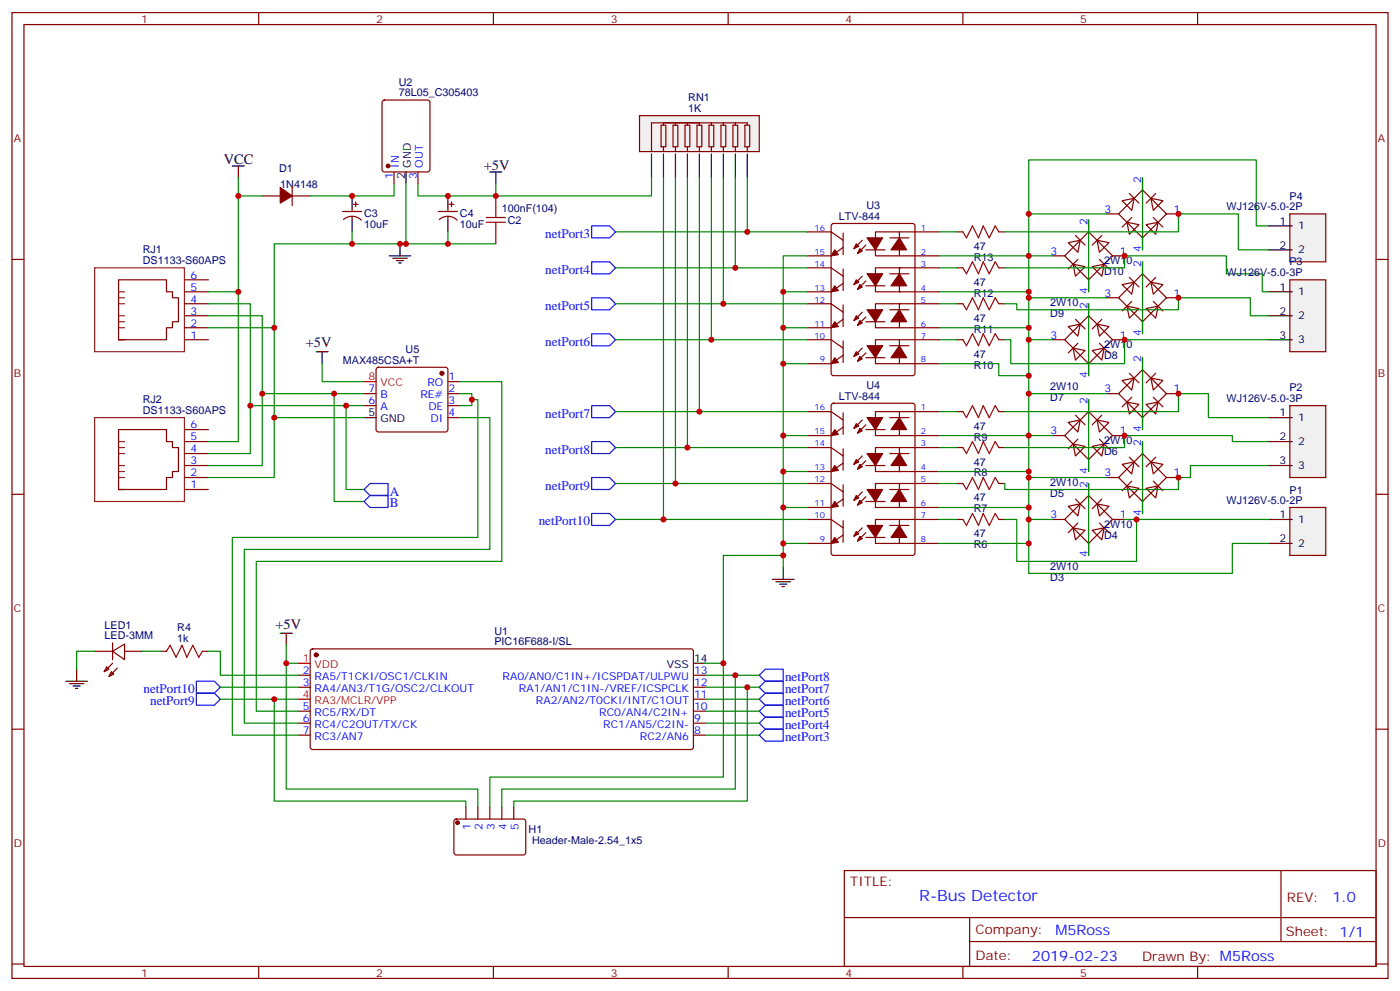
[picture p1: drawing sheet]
<svg xmlns="http://www.w3.org/2000/svg" width="412mm" height="292mm" viewBox="0 0 412 292" stroke-linecap="round" stroke-linejoin="round" font-family="sans-serif">
<g fill="none" stroke="#870000" stroke-width=".35">
<path d="M3.5 3.7h405.4v284.3h-405.4zM7.1 7.2h398.2v277.3h-398.2zM76.2 3.7v3.5M145.3 3.7v3.5M214.5 3.7v3.5M283.6 3.7v3.5M352.8 3.7v3.5M112.8 29.7l.4-.2h12.7l.7 .4v20l-.4 .7h-13l-.6-.4-.1-20zM77.3 57.7h5.2M86.1 57.7h5.3M86.1 54.9v5.6M104.8 59.4v1.5"/>
<path d="M116.1 50.6v3.6M123.1 50.6v3.6M133 59.4v1.5M330.6 59.1l3.5-.7-.7 3.5zM332.7 57l2.8 2.8M336.5 52.4v3.5M339 58.4l3.5 .7-2.8 2.8zM340.4 57l-2.8 2.8M3.5 76.4h3.6M100.9 62.3h5.6M101.2 64.6a3.8 3.8 0 0 1 5.2 .2M103.7 61.2v1.1"/>
<path d="M103.7 63.7v1M104.1 60.1h1.4M129.1 62.3h5.7M129.4 64.6a3.8 3.8 0 0 1 5.2 .2M131.9 61.2v1.1M131.9 63.7v1M132.3 60.1h1.4M237.8 68.3h7l3.6 2.4M237.8 78.8h7l3.6 2.5M245.1 66l.4-.2h23.3l.7 .4v43.7l-.4 .6-23.6 .1-.6-.5-.1-43.6zM248.4 72.8l-3.6 2.5h-7M248.4 68.6v6.4"/>
<path d="M248.4 79.2v6.3M254 70.7l-2.5 2.5M255.1 72.1l-2.5 2.5M255.1 73.6h5.6M262.1 70h5.7M264.9 68.3h-7v7h7M265.3 78.8h-7.4v7.1h7.4M276.6 68.3h-11.7v7h11.7M276.6 78.8h-11.7v7.1h11.7M281.9 68.3h1.7M281.9 78.8h1.7M294.2 68.3h1.8"/>
<path d="M294.2 78.8h1.8M310.1 75.3h3.5M313.6 75.3l7.1-7 7 7-7 7.1zM314.7 71.4l3.5-.7-.7 3.6zM316.1 77.8l3.5 .7-2.8 2.8zM316.8 69.3l2.8 2.8M317.5 76.4l-2.8 2.8M320.7 64.7v3.6M321.7 78.5l3.6-.7-.7 3.5zM323.1 70.7l3.6 .7-2.9 2.9zM323.8 76.4l2.9 2.8M324.6 69.3l-2.9 2.8"/>
<path d="M326 63h3.5M327.7 75.3h3.6M329.5 63l7-7.1 7.1 7.1-7.1 7zM332 65.4l3.5 .7-2.8 2.9zM333.4 64l-2.8 2.9M336.5 70v3.6M336.5 77.1v3.5M337.6 66.1l3.5-.7-.7 3.6zM339.7 64l2.8 2.9M343.6 63h3.5M405.3 76.4h3.6M237.8 89.4h7l3.6 2.5"/>
<path d="M248.4 89.8v6.3M248.4 83.4l-3.6 2.5h-7M248.4 94l-3.6 2.5h-7M254 81.3l-2.5 2.5M254 91.9l-2.5 2.5M255.1 82.7l-2.5 2.5M255.1 84.1h5.6M255.1 93.3l-2.5 2.5M255.1 94.7h5.6M262.1 80.6h5.7M262.1 91.2h5.7M265.3 89.4h-7.4v7.1h7"/>
<path d="M276.6 89.4h-11.7v7.1h11.7M281.9 89.4h1.7M294.2 89.4h1.8M314.7 96.1l3.5-.7-.7 3.6zM316.8 94l2.8 2.8M320.7 82.4v3.5M320.7 89.4v3.6M323.1 95.4l3.6 .7-2.9 2.9zM324.6 94l-2.9 2.8M326 87.7h3.5M329.5 87.7l7-7.1 7.1 7.1-7.1 7zM330.6 83.8l3.5-.7-.7 3.5z"/>
<path d="M332 90.1l3.5 .7-2.8 2.9zM332.7 81.7l2.8 2.8M333.4 88.7l-2.8 2.8M336.5 94.7v3.5M337.6 90.8l3.5-.7-.7 3.6zM339 83.1l3.5 .7-2.8 2.8zM339.7 88.7l2.8 2.8M340.4 81.7l-2.8 2.8M343.6 87.7h3.5M237.8 100h7l3.6 2.5M245.1 118.9l.4-.2h23.3l.7 .4v43.7l-.4 .7h-23.6l-.6-.4-.1-43.7zM248.4 100.4v6.3"/>
<path d="M248.4 104.6l-3.6 2.5h-7M254 102.5l-2.5 2.5M255.1 103.9l-2.5 2.5M255.1 105.3h5.6M262.1 101.8h5.7M264.9 100h-7v7.1h7M276.6 100h-11.7v7.1h11.7M281.9 100h1.7M294.2 100h1.8M310.1 100h3.5M313.6 100l7.1-7 7 7-7 7.1zM316.1 102.5l3.5 .7-2.8 2.8z"/>
<path d="M317.5 101.1l-2.8 2.8M320.7 107.1v3.5M320.7 117.7v3.5M321.7 103.2l3.6-.7-.7 3.5zM323.8 101.1l2.9 2.8M326 115.9h3.5M327.7 100h3.6M329.5 115.9l7-7.1 7.1 7.1-7.1 7zM330.6 112l3.5-.7-.7 3.5zM332 118.4l3.5 .7-2.8 2.8zM332.7 109.9l2.8 2.8M333.4 116.9l-2.8 2.9"/>
<path d="M336.5 105.3v3.5M337.6 119.1l3.5-.7-.7 3.5zM339 111.3l3.5 .7-2.8 2.8zM339.7 116.9l2.8 2.9M340.4 109.9l-2.8 2.8M343.6 115.9h3.5M237.8 121.2h7l3.6 2.4M237.8 131.8h7l3.6 2.4M248.4 121.5v6.4M248.4 132.1v6.4M248.4 125.8l-3.6 2.4h-7M248.4 136.3l-3.6 2.5h-7"/>
<path d="M254 123.6l-2.5 2.5M254 134.2l-2.5 2.5M255.1 125.1l-2.5 2.4M255.1 126.5h5.6M255.1 135.6l-2.5 2.5M255.1 137.1h5.6M262.1 122.9h5.7M262.1 133.5h5.7M264.9 121.2h-7v7h7M265.3 131.8h-7.4v7h7.4M276.6 121.2h-11.7v7h11.7M276.6 131.8h-11.7v7h11.7"/>
<path d="M281.9 121.2h1.7M281.9 131.8h1.7M294.2 121.2h1.8M294.2 131.8h1.8M310.1 128.2h3.5M313.6 128.2l7.1-7 7 7-7 7.1zM314.7 124.4l3.5-.8-.7 3.6zM316.1 130.7l3.5 .7-2.8 2.8zM316.8 122.2l2.8 2.9M317.5 129.3l-2.8 2.8M320.7 135.3v3.5M321.7 131.4l3.6-.7-.7 3.5z"/>
<path d="M323.1 123.6l3.6 .8-2.9 2.8zM323.8 129.3l2.9 2.8M324.6 122.2l-2.9 2.9M327.7 128.2h3.6M330.6 136.7l3.5-.7-.7 3.5zM332.7 134.6l2.8 2.8M336.5 133.5l7.1 7.1-7.1 7-7-7zM336.5 122.9v3.6M336.5 130v3.5M339 136l3.5 .7-2.8 2.8zM340.4 134.6l-2.8 2.8M3.5 145.5h3.6"/>
<path d="M237.8 142.3h7l3.6 2.5M237.8 152.9h7l3.6 2.5M248.4 142.7v6.3M248.4 153.3v6.3M248.4 146.9l-3.6 2.5h-7M248.4 157.5l-3.6 2.5h-7M254 144.8l-2.5 2.5M254 155.4l-2.5 2.5M255.1 146.2l-2.5 2.5M255.1 147.6h5.6M255.1 156.8l-2.5 2.5M255.1 158.2h5.6"/>
<path d="M262.1 144.1h5.7M262.1 154.7h5.7M264.9 152.9h-7v7.1h7M265.3 142.3h-7.4v7.1h7M276.6 142.3h-11.7v7.1h11.7M276.6 152.9h-11.7v7.1h11.7M281.9 142.3h1.7M281.9 152.9h1.7M294.2 142.3h1.8M294.2 152.9h1.8M310.1 152.9h3.5M313.6 152.9l7.1-7 7 7-7 7.1z"/>
<path d="M314.7 149l3.5-.7-.7 3.6zM316.1 155.4l3.5 .7-2.8 2.8zM316.8 146.9l2.8 2.9M317.5 154l-2.8 2.8M320.7 142.3v3.6M320.7 160v3.5M321.7 156.1l3.6-.7-.7 3.5zM323.1 148.3l3.6 .7-2.9 2.9zM323.8 154l2.9 2.8M324.6 146.9l-2.9 2.9M326 140.6h3.5M327.7 152.9h3.6"/>
<path d="M332 143.1l3.5 .7-2.8 2.8zM333.4 141.6l-2.8 2.9M336.5 147.6v3.6M337.6 143.8l3.5-.7-.7 3.5zM339.7 141.6l2.8 2.9M343.6 140.6h3.5M405.3 145.5h3.6M27.9 191.7h5.3M31.4 196.3l.7 .7-1.4 .7zM32.8 197.7l.7 .7-1.4 .7zM33.2 191.7l3.5-2.1v4.6zM33.2 195.3l-2.5 2.4"/>
<path d="M33.2 189.3v4.9M34.6 196.7l-2.5 2.4M36.7 191.7h5.3M47.3 191.7h1.7M59.6 191.7h1.8M3.5 214.7h3.6M405.3 214.7h3.6M248.7 256.3h156.6v28.2h-156.6zM377.3 256.3v20.9M248.7 270.1h156.5M285.6 277.2h119.6M285.6 270.1v14.2"/>
<path d="M3.5 283.8h3.6M76.2 284.5v3.5M145.3 284.5v3.5M214.5 284.5v3.5M283.6 284.5v3.5M352.8 284.5v3.5M405.3 283.8h3.6"/>
</g>
<g fill="none" stroke="#000" stroke-width=".35">
<path d="M103.7 57.7v3.5M119.6 50.6v3.6M131.9 57.7v3.5M144.3 50.6h3.5M146 50.6v3.6M103.7 64.7v3.6M114.7 75.3h6.3M115.7 76h4.2M116.8 76.7h2.1M117.5 77.4h.7M117.8 71.8v3.5M131.9 64.7v3.6"/>
<path d="M93.1 103.5h3.6M94.9 103.5v3.6M22.6 197v3.6M19.4 200.6h6.4M20.5 201.3h4.2M21.5 202h2.1M22.2 202.7h.7"/>
</g>
<g fill="#870000" stroke="#870000" stroke-width=".35">
<path d="M82.5 55.2l3.6 2.5-3.6 2.1z"/>
<path d="M245.9 73.6l1 1.4-2.1 .3z"/>
<path d="M253.3 73.2l.7 .7-1.4 .7z"/>
<path d="M252.2 71.8l.7 .7-1.4 .7z"/>
<path d="M255.4 70h4.6l-2.1 3.6z"/>
<path d="M245.9 84.1l1 1.4-2.1 .4z"/>
<path d="M253.3 83.8l.7 .7-1.4 .7z"/>
<path d="M252.2 82.4l.7 .7-1.4 .7z"/>
<path d="M255.4 80.6h4.6l-2.1 3.5z"/>
<path d="M245.9 94.7l1 1.4-2.1 .4z"/>
<path d="M253.3 94.4l.7 .7-1.4 .7z"/>
<path d="M252.2 93l.7 .7-1.4 .7z"/>
<path d="M255.4 91.2h4.6l-2.1 3.5z"/>
<path d="M245.9 105.3l1 1.4-2.1 .4z"/>
<path d="M253.3 105l.7 .7-1.4 .7z"/>
<path d="M252.2 103.5l.7 .7-1.4 .8z"/>
<path d="M255.4 101.8h4.6l-2.1 3.5z"/>
<path d="M264.9 70l2.2 3.6h-4.6z"/>
<path d="M264.9 80.6l2.2 3.5h-4.6z"/>
<path d="M264.9 91.2l2.2 3.5h-4.6z"/>
<path d="M264.9 101.8l2.2 3.5h-4.6z"/>
<path d="M245.9 126.5l1 1.4-2.1 .3z"/>
<path d="M253.3 126.1l.7 .7-1.4 .7z"/>
<path d="M252.2 124.7l.7 .7-1.4 .7z"/>
<path d="M255.4 122.9h4.6l-2.1 3.6z"/>
<path d="M245.9 137.1l1 1.4-2.1 .3z"/>
<path d="M253.3 136.7l.7 .7-1.4 .7z"/>
<path d="M252.2 135.3l.7 .7-1.4 .7z"/>
<path d="M255.4 133.5h4.6l-2.1 3.6z"/>
<path d="M245.9 147.6l1 1.4-2.1 .4z"/>
<path d="M253.3 147.3l.7 .7-1.4 .7z"/>
<path d="M252.2 145.9l.7 .7-1.4 .7z"/>
<path d="M255.4 144.1h4.6l-2.1 3.5z"/>
<path d="M245.9 158.2l1 1.4-2.1 .4z"/>
<path d="M253.3 157.9l.7 .7-1.4 .7z"/>
<path d="M252.2 156.5l.7 .7-1.4 .7z"/>
<path d="M255.4 154.7h4.6l-2.1 3.5z"/>
<path d="M264.9 122.9l2.2 3.6h-4.6z"/>
<path d="M264.9 133.5l2.2 3.6h-4.6z"/>
<path d="M264.9 144.1l2.2 3.5h-4.6z"/>
<path d="M264.9 154.7l2.2 3.5h-4.6z"/>
<circle cx="114.3" cy="48.9" r=".53"/>
</g>
<g fill="none" stroke="#008700" stroke-width=".35">
<path d="M116.1 54.2v3.5h-24.7M119.6 54.2v17.6M123.1 54.2v3.5h22.9v-3.5M336.5 52.4v21.2M103.7 68.3v3.5h28.2v-3.5M181.3 78.8h56.5M181.3 68.3h56.5M237.8 75.3h-7.1v10.6M276.6 78.8h5.3M276.6 68.3h5.3M296 78.8h35.3v-3.5h29.9v5.3h10.6v5.3h1.8M296 68.3h51.1v-5.3h17.7v10.6h8.8"/>
<path d="M303 75.3v12.4h23M303 63h23M320.7 64.7v21.2M336.5 77.1v21.1M373.6 66.5h-3.5v-19.4h-67.1v28.2h7.1M181.3 89.4h56.5M237.8 96.5h-7.1v10.6M237.8 85.9h-7.1v10.6M276.6 89.4h5.3M296 89.4h3.5v1.8h47.6v-3.5h21.2v5.3h5.3M303 87.7v12.3h7.1M320.7 89.4v21.2"/>
<path d="M181.3 100h56.5M237.8 107.1h-7.1v21.1M276.6 100h5.3M296 100h1.7v7.1h33.6v-7.1h42.3M303 115.9v12.3h7.1M303 100v15.9h23M320.7 117.7v21.1M336.5 105.3v21.2M181.3 131.8h56.5M181.3 121.2h56.5M237.8 138.8h-7.1v10.6M237.8 128.2h-7.1v10.6"/>
<path d="M276.6 131.8h5.3M276.6 121.2h5.3M296 121.2h51.1v-5.3h8.9v7h17.6M303 128.2v12.4h23M336.5 130v21.2M373.6 137.1h-22.9v3.5h-3.6v3.5h-51.1v-1.8M373.6 130h-10.6v-1.8h-31.7v3.6h-35.3M181.3 152.9h56.5M181.3 142.3h56.5M237.8 160h-7.1v7M237.8 149.4h-7.1v10.6M276.6 152.9h5.3"/>
<path d="M276.6 142.3h5.3M296 152.9h3.5v12.4h35.3v-12.4h-3.5M303 140.6v12.3h7.1M320.7 142.3v21.2M42 191.7h5.3"/>
</g>
<path d="M283.6 78.8l1.1 1.8 1.8-3.5 1.7 3.5 1.4-3.5 1.8 3.5 1.8-3.5 1 1.7M283.6 68.3l1.1 1.7 1.8-3.5 1.7 3.5 1.4-3.5 1.8 3.5 1.8-3.5 1 1.8M283.6 89.4l1.1 1.8 1.8-3.5 1.7 3.5 1.4-3.5 1.8 3.5 1.8-3.5 1 1.7M283.6 100l1.1 1.8 1.8-3.6 1.7 3.6 1.4-3.6 1.8 3.6 1.8-3.6 1 1.8M283.6 131.8l1.1 1.7 1.8-3.5 1.7 3.5 1.4-3.5 1.8 3.5 1.8-3.5 1 1.8M283.6 121.2l1.1 1.7 1.8-3.5 1.7 3.5 1.4-3.5 1.8 3.5 1.8-3.5 1 1.8M283.6 152.9l1.1 1.8 1.8-3.5 1.7 3.5 1.4-3.5 1.8 3.5 1.8-3.5 1 1.7M283.6 142.3l1.1 1.8 1.8-3.5 1.7 3.5 1.4-3.5 1.8 3.5 1.8-3.5 1 1.7M49 191.7l1.1-1.7 1.8 3.5 1.7-3.5 1.4 3.5 1.8-3.5 1.8 3.5 1-1.8" fill="none" stroke="#a10000" stroke-width=".35"/>
<g fill="none" stroke="#00f" stroke-width=".35">
<path d="M174.3 66.5h5.3l1.7 1.8-1.7 1.7h-5.3zM174.3 77.1h5.3l1.7 1.7-1.7 1.8h-5.3zM174.3 87.7h5.3l1.7 1.7-1.7 1.8h-5.3zM174.3 98.2h5.3l1.7 1.8-1.7 1.8h-5.3zM174.3 119.4h5.3l1.7 1.8-1.7 1.7h-5.3zM174.3 130h5.3l1.7 1.8-1.7 1.7h-5.3zM174.3 140.6h5.3l1.7 1.7-1.7 1.8h-5.3zM174.3 151.2h5.3l1.7 1.7-1.7 1.8h-5.3zM225.4 197h5.3v3.6h-5.3l-1.7-1.8zM57.9 204.1h5.2l1.8 1.7-1.8 1.8h-5.2zM57.9 200.6h5.2l1.8 1.7-1.8 1.8h-5.2zM225.4 214.7h5.3v3.5h-5.3l-1.7-1.8z"/>
<path d="M225.4 211.1h5.3v3.6h-5.3l-1.7-1.8zM225.4 207.6h5.3v3.5h-5.3l-1.7-1.7zM225.4 204.1h5.3v3.5h-5.3l-1.7-1.8zM225.4 200.6h5.3v3.5h-5.3l-1.7-1.8z"/>
</g>
<path d="M188.4 34h35.3v10.6h-35.3z" fill="#f0f0f0" stroke="#870000" stroke-width=".35"/>
<g fill="none" stroke="#000" stroke-width=".35">
<path d="M68.4 48.9h3.6M70.2 48.9v3.5M191.9 45.3v7.1M195.4 45.3v7.1M199 45.3v7.1M202.5 45.3v7.1M206 45.3v7.1M209.5 45.3v7.1M213.1 45.3v7.1M216.6 45.3v7.1M220.1 45.3v7.1M107.2 122.9h3.6"/>
<path d="M227.5 170.6h6.4M228.6 171.3h4.2M229.7 172h2.1M230.4 172.7h.7M230.7 167v3.6M82.5 186.4h3.6M84.3 186.4v3.6M204.3 195.3h3.5"/>
</g>
<g fill="none" stroke="#870000" stroke-width=".35">
<path d="M194.7 36.9h1.4v6.3h-1.4zM195.4 36.2v.7M198.3 36.9h1.4v6.3h-1.4zM199 36.2v.7M201.8 36.9h1.4v6.3h-1.4zM202.5 36.2v.7M205.3 36.9h1.4v6.3h-1.4zM206 36.2v.7M208.8 36.9h1.5v6.3h-1.5zM209.5 36.2v.7M212.4 36.9h1.4v6.3h-1.4zM213.1 36.2v.7"/>
<path d="M215.9 36.9h1.4v6.3h-1.4zM216.6 36.2v.7M219.4 36.9h1.4v6.3h-1.4zM220.1 36.9v-.7h-28.2v8.4M195.4 43.2v1.4M199 43.2v1.4M202.5 43.2v1.4M206 43.2v1.4M209.5 43.2v1.4M213.1 43.2v1.4M216.6 43.2v1.4M220.1 43.2v1.4"/>
<path d="M54.3 96.5h7.1M54.3 93h7.1M54.3 89.4h7.1M54.3 85.9h7.1M54.3 82.4h7.1M34.9 100v-17.6h14.1v3.5h1.8v1.8h1.8v7h-1.8v1.8h-1.8v3.5h-14.1h1.8M54.3 100h7.1M107.2 115.9h3.6M107.2 119.4h3.6M111 108.3l.5-.2h19.7l.5 .2 .2 .5v17.7l-.2 .5-.5 .2h-19.7l-.5-.3-.2-.4v-17.7zM131.9 112.4h3.6M131.9 115.9h3.6"/>
<path d="M131.9 119.4h3.6M54.3 137.1h7.1M54.3 133.5h7.1M54.3 130h7.1M54.3 126.5h7.1M131.9 122.9h3.6M34.9 144.1v-17.6h14.1v3.5h1.8v1.8h1.8v7h-1.8v1.8h-1.8v3.5h-14.1h1.8M54.3 144.1h7.1M54.3 140.6h7.1M87.8 198.8h3.6M91.6 191.2l.5-.2 111.7 .1 .5 .6-.1 28.5-.6 .5-111.8-.1-.4-.6v-28.3zM204.3 198.8h3.5"/>
<path d="M87.8 202.3h3.6M87.8 209.4h3.6M87.8 212.9h3.6M87.8 216.4h3.6M204.3 202.3h3.5M204.3 209.4h3.5M204.3 212.9h3.5M204.3 216.4h3.5M204.3 205.8h3.5M137.2 237.6v3.5M140.8 237.6v3.5M144.3 237.6v3.5"/>
<path d="M147.8 237.6v3.5M151.3 237.6v3.5M133.9 241.3l.5-.2 20 .1 .5 .6-.1 9.5-.6 .4-20.1-.1-.4-.6v-9.2z"/>
</g>
<g fill="none" stroke="#8c2424" stroke-width=".35">
<path d="M27.9 78.8h26.4v24.7h-26.4zM34.9 96.5h1.8M34.9 94.7h1.8M34.9 93h1.8M34.9 89.4h1.8M34.9 87.7h1.8M34.9 85.9h1.8M27.9 122.9h26.4v24.7h-26.4zM34.9 138.8h1.8M34.9 137.1h1.8M34.9 133.5h1.8M34.9 131.8h1.8"/>
<path d="M34.9 130h1.8M34.9 140.6h1.8"/>
</g>
<g fill="none" stroke="#008700" stroke-width=".35">
<path d="M70.2 52.4v5.3M77.3 57.7h-7.1v28.2M191.9 52.4v5.3h-45.9M195.4 52.4v100.5M199 52.4v89.9M202.5 52.4v79.4M206 52.4v68.8M209.5 52.4v47.6M213.1 52.4v37M216.6 52.4v26.4M220.1 52.4v15.9M103.7 71.8h-22.9v24.7"/>
<path d="M61.4 89.4h12.3v44.1h-12.3M61.4 93h15.9v44.1h-15.9M61.4 85.9h8.8v44.1h-8.8M61.4 96.5h19.4v44.1h-19.4M94.9 107.1v5.3h12.3M135.5 115.9h3.5v3.5h-3.5M135.5 112.4h12.3v52.9h-72.3v44.1h12.3M139 117.7h1.8v40.5h-72.4v58.2h19.4M80.8 122.9h26.4M135.5 122.9h8.8v38.8h-72.3v51.2h15.8M230.7 163.5h-17.6v31.8h-5.3M27.9 191.7h-5.3v5.3"/>
<path d="M61.4 191.7h3.5v7.1h22.9M84.3 190v5.3h3.5M84.3 195.3v37h56.5v5.3M207.8 198.8h15.9M213.1 195.3v33.5h-68.8v8.8M216.6 198.8v33.5h-68.8v5.3M64.9 202.3h22.9M64.9 205.8h22.9M80.8 205.8v30h56.4v1.8M207.8 202.3h15.9M207.8 205.8h15.9M207.8 209.4h15.9"/>
<path d="M207.8 212.9h15.9M207.8 216.4h15.9M220.1 202.3v33.5h-68.8v1.8"/>
</g>
<g fill="#870000" stroke="#870000" stroke-width=".35">
<circle cx="93.1" cy="192.8" r=".53"/>
<circle cx="130.2" cy="109.9" r=".53"/>
<circle cx="134.8" cy="242.2" r=".53"/>
</g>
<path d="M107.2 112.4h3.6M87.8 195.3h3.6M87.8 205.8h3.6" fill="none" stroke="#f00" stroke-width=".35"/>
<path d="M379.9 149.4h10.6v14.1h-10.6z" fill="#f0f0f0" stroke="#870000" stroke-width=".35"/>
<path d="M373.6 152.9h7M373.6 160h7" fill="none" stroke="#000" stroke-width=".35"/>
<path d="M379.9 63h10.6v14.1h-10.6z" fill="#f0f0f0" stroke="#870000" stroke-width=".35"/>
<path d="M373.6 66.5h7M373.6 73.6h7" fill="none" stroke="#000" stroke-width=".35"/>
<path d="M379.9 119.4h10.6v21.2h-10.6z" fill="#f0f0f0" stroke="#870000" stroke-width=".35"/>
<path d="M373.6 122.9h7M373.6 130h7M373.6 137.1h7" fill="none" stroke="#000" stroke-width=".35"/>
<path d="M379.9 82.4h10.6v21.1h-10.6z" fill="#f0f0f0" stroke="#870000" stroke-width=".35"/>
<path d="M373.6 85.9h7M373.6 93h7M373.6 100h7" fill="none" stroke="#000" stroke-width=".35"/>
<g fill="none" stroke="#008700" stroke-width=".35">
<path d="M131.9 71.8h14.1M276.6 75.3h26.4M276.6 96.5h26.4M276.6 85.9h26.4M73.7 119.4h33.5M77.3 115.9h29.9M98.4 115.9v31.7h8.8M102 119.4v24.7h5.2M276.6 107.1h17.6v3.5h8.8M276.6 138.8h26.4M276.6 128.2h26.4M276.6 160h26.4"/>
<path d="M276.6 149.4h26.4M303 152.9v15.9h60v-8.8h10.6M334.8 152.9h38.8"/>
</g>
<path d="M109 142.3h5.3v3.6h-5.3l-1.8-1.8zM109 145.9h5.3v3.5h-5.3l-1.8-1.8z" fill="none" stroke="#00f" stroke-width=".35"/>
<path d="M143.2 64h5.7M143.2 65.4h5.7M146 61.2v2.8M146 65.4v2.9" fill="none" stroke="#a10000" stroke-width=".35"/>
<path d="M146 57.7v3.5M146 68.3v3.5" fill="none" stroke="#870000" stroke-width=".35"/>
<g fill="#c00">
<circle cx="303" cy="96.5" r=".88"/>
<circle cx="303" cy="149.4" r=".88"/>
<circle cx="131.9" cy="71.8" r=".88"/>
<circle cx="77.3" cy="115.9" r=".88"/>
<circle cx="98.4" cy="115.9" r=".88"/>
<circle cx="70.2" cy="57.7" r=".88"/>
<circle cx="220.1" cy="202.3" r=".88"/>
<circle cx="213.1" cy="195.3" r=".88"/>
<circle cx="84.3" cy="195.3" r=".88"/>
<circle cx="230.7" cy="163.5" r=".88"/>
<circle cx="199" cy="142.3" r=".88"/>
<circle cx="206" cy="121.2" r=".88"/>
<circle cx="213.1" cy="89.4" r=".88"/>
<circle cx="220.1" cy="68.3" r=".88"/>
<circle cx="70.2" cy="85.9" r=".88"/>
<circle cx="119.6" cy="71.8" r=".88"/>
<circle cx="230.7" cy="96.5" r=".88"/>
<circle cx="230.7" cy="128.2" r=".88"/>
<circle cx="331.3" cy="128.2" r=".88"/>
<circle cx="347.1" cy="140.6" r=".88"/>
<circle cx="103.7" cy="57.7" r=".88"/>
<circle cx="131.9" cy="57.7" r=".88"/>
<circle cx="117.8" cy="71.8" r=".88"/>
<circle cx="347.1" cy="115.9" r=".88"/>
<circle cx="331.3" cy="100" r=".88"/>
<circle cx="347.1" cy="87.7" r=".88"/>
<circle cx="331.3" cy="75.3" r=".88"/>
<circle cx="347.1" cy="63" r=".88"/>
<circle cx="230.7" cy="160" r=".88"/>
<circle cx="230.7" cy="149.4" r=".88"/>
<circle cx="230.7" cy="138.8" r=".88"/>
<circle cx="230.7" cy="107.1" r=".88"/>
<circle cx="230.7" cy="85.9" r=".88"/>
<circle cx="80.8" cy="96.5" r=".88"/>
<circle cx="103.7" cy="71.8" r=".88"/>
<circle cx="80.8" cy="122.9" r=".88"/>
<circle cx="146.1" cy="57.7" r=".88"/>
<circle cx="216.6" cy="78.8" r=".88"/>
<circle cx="209.6" cy="100" r=".88"/>
<circle cx="202.5" cy="131.8" r=".88"/>
<circle cx="195.4" cy="152.9" r=".88"/>
<circle cx="139" cy="117.7" r=".88"/>
<circle cx="80.8" cy="205.8" r=".88"/>
<circle cx="216.6" cy="198.8" r=".88"/>
<circle cx="303" cy="75.3" r=".88"/>
<circle cx="303" cy="87.7" r=".88"/>
<circle cx="303" cy="63" r=".88"/>
<circle cx="303" cy="100" r=".88"/>
<circle cx="303" cy="115.9" r=".88"/>
<circle cx="303" cy="128.2" r=".88"/>
<circle cx="303" cy="140.6" r=".88"/>
<circle cx="303" cy="152.9" r=".88"/>
<circle cx="334.8" cy="152.9" r=".88"/>
<circle cx="102" cy="119.4" r=".88"/>
<circle cx="73.7" cy="119.4" r=".88"/>
<circle cx="303" cy="160" r=".88"/>
<circle cx="303" cy="138.8" r=".88"/>
<circle cx="303" cy="110.6" r=".88"/>
<circle cx="303" cy="85.9" r=".88"/>
</g>
<text font-size="4.6" fill="#00f" x="270.8" y="265.3">R-Bus Detector</text>
<g font-size="4.2">
<text x="66" y="48.2">VCC</text>
<text x="142.5" y="49.9">+5V</text>
<text x="90.1" y="102">+5V</text>
<text x="81.1" y="185">+5V</text>
</g>
<g font-size="4.2" fill="#00f">
<text x="392.5" y="265.6">1.0</text>
<text x="310.9" y="275.1">M5Ross</text>
<text x="304" y="282.9">2019-02-23</text>
</g>
<g font-size="3.9" fill="#00f">
<text x="160.6" y="70">netPort3</text>
<text x="160.6" y="80.6">netPort4</text>
<text x="160.6" y="91.2">netPort5</text>
<text x="160.6" y="101.8">netPort6</text>
<text x="160.6" y="122.9">netPort7</text>
<text x="160.6" y="133.5">netPort8</text>
<text x="114.8" y="145.9">A</text>
<text x="114.8" y="149.4">B</text>
<text x="160.6" y="144.1">netPort9</text>
<text x="158.7" y="154.7">netPort10</text>
<text x="231.2" y="200.6">netPort8</text>
<text x="42.3" y="204.1">netPort10</text>
<text x="44.2" y="207.6">netPort9</text>
<text x="231.2" y="207.6">netPort6</text>
<text x="231.2" y="204.1">netPort7</text>
<text x="231.2" y="214.7">netPort4</text>
<text x="231.2" y="211.1">netPort5</text>
<text x="231.2" y="218.2">netPort3</text>
</g>
<g font-size="3.9" fill="#800">
<text x="250.5" y="260.9">TITLE:</text>
<text x="379.1" y="265.6">REV:</text>
<text x="287.4" y="275.1">Company:</text>
<text x="378.7" y="275.7">Sheet: 1/1</text>
<text x="287.4" y="282.8">Date:</text>
<text x="336.4" y="282.8">Drawn By: M5Ross</text>
</g>
<g font-size="3.2" fill="#800">
<text x="41.6" y="6.7">1</text>
<text x="110.8" y="6.7">2</text>
<text x="179.9" y="6.7">3</text>
<text x="249.1" y="6.7">4</text>
<text x="318.2" y="6.7">5</text>
<text x="4.1" y="41.8">A</text>
<text x="405.9" y="41.8">A</text>
<text x="4.1" y="110.9">B</text>
<text x="405.9" y="110.9">B</text>
<text x="4.1" y="180.1">C</text>
<text x="405.9" y="180.1">C</text>
<text x="4.1" y="249.2">D</text>
<text x="405.9" y="249.2">D</text>
<text x="41.6" y="287.5">1</text>
<text x="110.8" y="287.5">2</text>
<text x="179.9" y="287.5">3</text>
<text x="249.1" y="287.5">4</text>
<text x="318.2" y="287.5">5</text>
</g>
<g font-size="3.2" fill="#000080">
<text x="117.5" y="28.4">78L05_C305403</text>
<text x="117.5" y="25.2">U2</text>
<text x="202.7" y="29.8">RN1</text>
<text x="202.7" y="33">1K</text>
<text x="82.2" y="50.6">D1</text>
<text x="82.5" y="55.4">1N4148</text>
<text x="379.9" y="59">P4</text>
<text x="107.2" y="64">C3</text>
<text x="135.5" y="64">C4</text>
<text x="147.8" y="62.4">100nF(104)</text>
<text x="149.6" y="65.9">C2</text>
<text x="247.1" y="64.7">LTV-844</text>
<text x="255.2" y="61.6">U3</text>
<text x="361.3" y="61.9">WJ126V-5.0-2P</text>
<text x="107.2" y="67.2">10uF</text>
<text x="135.5" y="67.2">10uF</text>
<text x="42.1" y="77.8">DS1133-S60APS</text>
<text x="42.1" y="74.6">RJ1</text>
<text x="286.8" y="73.6">47</text>
<text x="286.8" y="76.8">R13</text>
<text x="325.3" y="77.8">2W10</text>
<text x="325.3" y="81">D10</text>
<text x="361.3" y="81.3">WJ126V-5.0-3P</text>
<text x="379.8" y="78.1">P3</text>
<text x="286.8" y="84.1">47</text>
<text x="286.8" y="87.4">R12</text>
<text x="286.8" y="94.7">47</text>
<text x="309.4" y="90.1">2W10</text>
<text x="309.4" y="93.4">D9</text>
<text x="286.8" y="97.9">R11</text>
<text x="101" y="107.1">MAX485CSA+T</text>
<text x="119.5" y="103.9">U5</text>
<text x="286.8" y="105.3">47</text>
<text x="325.3" y="102.5">2W10</text>
<text x="325.3" y="105.7">D8</text>
<text x="286.8" y="108.5">R10</text>
<text x="42.1" y="118.7">RJ2</text>
<text x="247.1" y="117.7">LTV-844</text>
<text x="255.2" y="114.5">U4</text>
<text x="309.4" y="114.8">2W10</text>
<text x="309.4" y="118.1">D7</text>
<text x="361.3" y="118.4">WJ126V-5.0-3P</text>
<text x="379.8" y="115.2">P2</text>
<text x="42.1" y="121.9">DS1133-S60APS</text>
<text x="286.8" y="126.5">47</text>
<text x="286.8" y="129.7">R9</text>
<text x="325.3" y="130.7">2W10</text>
<text x="286.8" y="137.1">47</text>
<text x="325.3" y="133.9">D6</text>
<text x="286.8" y="140.3">R8</text>
<text x="309.4" y="143.1">2W10</text>
<text x="286.8" y="147.6">47</text>
<text x="309.4" y="146.3">D5</text>
<text x="361.3" y="148.3">WJ126V-5.0-2P</text>
<text x="379.9" y="145.4">P1</text>
<text x="286.8" y="150.9">R7</text>
<text x="325.3" y="155.4">2W10</text>
<text x="286.8" y="158.2">47</text>
<text x="286.8" y="161.4">R6</text>
<text x="325.3" y="158.6">D4</text>
<text x="309.4" y="167.7">2W10</text>
<text x="309.4" y="171">D3</text>
<text x="30.8" y="185.1">LED1</text>
<text x="52.2" y="185.7">R4</text>
<text x="30.8" y="188.2">LED-3MM</text>
<text x="52.2" y="188.9">1k</text>
<text x="145.6" y="190">PIC16F688-I/SL</text>
<text x="145.6" y="186.8">U1</text>
<text x="155.7" y="245.4">H1</text>
<text x="156.8" y="248.5">Header-Male-2.54_1x5</text>
</g>
<g font-size="3.2" fill="#00f">
<text x="115.7" y="52.8" transform="rotate(-90 115.7 52.8)">1</text>
<text x="117.5" y="49.3" transform="rotate(-90 117.5 49.3)">IN</text>
<text x="122.8" y="52.8" transform="rotate(-90 122.8 52.8)">3</text>
<text x="124.5" y="49.3" transform="rotate(-90 124.5 49.3)">OUT</text>
<text x="336.2" y="53.8" transform="rotate(-90 336.2 53.8)">2</text>
<text x="325.4" y="62.6">3</text>
<text x="345.7" y="62.6">1</text>
<text x="320.3" y="66.1" transform="rotate(-90 320.3 66.1)">2</text>
<text x="309.5" y="75">3</text>
<text x="329.8" y="75">1</text>
<text x="336.2" y="74.2" transform="rotate(-90 336.2 74.2)">4</text>
<text x="56.1" y="82">6</text>
<text x="336.2" y="78.5" transform="rotate(-90 336.2 78.5)">2</text>
<text x="56.1" y="89.1">4</text>
<text x="56.1" y="85.5">5</text>
<text x="320.3" y="86.5" transform="rotate(-90 320.3 86.5)">4</text>
<text x="325.4" y="87.3">3</text>
<text x="345.7" y="87.3">1</text>
<text x="56.1" y="92.6">3</text>
<text x="320.3" y="90.8" transform="rotate(-90 320.3 90.8)">2</text>
<text x="56.1" y="99.7">1</text>
<text x="56.1" y="96.1">2</text>
<text x="309.5" y="99.7">3</text>
<text x="329.8" y="99.7">1</text>
<text x="336.2" y="98.9" transform="rotate(-90 336.2 98.9)">4</text>
<text x="336.2" y="106.7" transform="rotate(-90 336.2 106.7)">2</text>
<text x="125.9" y="113.8">RO</text>
<text x="132.1" y="112">1</text>
<text x="320.3" y="111.2" transform="rotate(-90 320.3 111.2)">4</text>
<text x="108.6" y="119.1">6</text>
<text x="108.6" y="115.5">7</text>
<text x="112.1" y="117.3">B</text>
<text x="123.8" y="117.3">RE#</text>
<text x="132.1" y="115.5">2</text>
<text x="132.1" y="119.1">3</text>
<text x="320.3" y="119.1" transform="rotate(-90 320.3 119.1)">2</text>
<text x="325.4" y="115.5">3</text>
<text x="345.7" y="115.5">1</text>
<text x="112.1" y="120.8">A</text>
<text x="126.2" y="120.8">DE</text>
<text x="126.9" y="124.4">DI</text>
<text x="132.1" y="122.6">4</text>
<text x="56.1" y="129.6">5</text>
<text x="56.1" y="126.1">6</text>
<text x="309.5" y="127.9">3</text>
<text x="329.8" y="127.9">1</text>
<text x="336.2" y="131.4" transform="rotate(-90 336.2 131.4)">2</text>
<text x="336.2" y="127.1" transform="rotate(-90 336.2 127.1)">4</text>
<text x="56.1" y="136.7">3</text>
<text x="56.1" y="133.2">4</text>
<text x="56.1" y="143.8">1</text>
<text x="56.1" y="140.2">2</text>
<text x="320.3" y="143.8" transform="rotate(-90 320.3 143.8)">2</text>
<text x="320.3" y="139.4" transform="rotate(-90 320.3 139.4)">4</text>
<text x="325.4" y="140.2">3</text>
<text x="345.7" y="140.2">1</text>
<text x="309.5" y="152.6">3</text>
<text x="329.8" y="152.6">1</text>
<text x="336.2" y="151.8" transform="rotate(-90 336.2 151.8)">4</text>
<text x="320.3" y="164.1" transform="rotate(-90 320.3 164.1)">4</text>
<text x="89.2" y="198.4">2</text>
<text x="89.2" y="202">3</text>
<text x="92.7" y="200.2">RA5/T1CKI/OSC1/CLKIN</text>
<text x="92.7" y="203.7">RA4/AN3/T1G/OSC2/CLKOUT</text>
<text x="148" y="200.2">RA0/AN0/C1IN+/ICSPDAT/ULPWU</text>
<text x="152.8" y="203.7">RA1/AN1/C1IN-/VREF/ICSPCLK</text>
<text x="204.4" y="202">12</text>
<text x="204.4" y="198.4">13</text>
<text x="89.2" y="209">5</text>
<text x="157.8" y="207.3">RA2/AN2/T0CKI/INT/C1OUT</text>
<text x="204.4" y="209">10</text>
<text x="204.4" y="205.5">11</text>
<text x="89.2" y="212.5">6</text>
<text x="92.7" y="210.8">RC5/RX/DT</text>
<text x="92.7" y="214.3">RC4/C2OUT/TX/CK</text>
<text x="176.5" y="210.8">RC0/AN4/C2IN+</text>
<text x="177.7" y="214.3">RC1/AN5/C2IN-</text>
<text x="204.4" y="212.5">9</text>
<text x="89.2" y="216.1">7</text>
<text x="92.7" y="217.8">RC3/AN7</text>
<text x="188.5" y="217.8">RC2/AN6</text>
<text x="204.4" y="216.1">8</text>
<text x="138.6" y="244.4" transform="rotate(-90 138.6 244.4)">1</text>
<text x="142.2" y="244.4" transform="rotate(-90 142.2 244.4)">2</text>
<text x="145.7" y="244.4" transform="rotate(-90 145.7 244.4)">3</text>
<text x="149.2" y="244.4" transform="rotate(-90 149.2 244.4)">4</text>
<text x="152.8" y="244.4" transform="rotate(-90 152.8 244.4)">5</text>
</g>
<g font-size="3.2">
<text x="119.2" y="52.8" transform="rotate(-90 119.2 52.8)">2</text>
<text x="121" y="49.3" transform="rotate(-90 121 49.3)">GND</text>
<text x="376.9" y="66.1">1</text>
<text x="382.4" y="67.6">1</text>
<text x="376.9" y="73.2">2</text>
<text x="382.4" y="74.6">2</text>
<text x="376.9" y="85.5">1</text>
<text x="382.4" y="87">1</text>
<text x="376.9" y="92.6">2</text>
<text x="382.4" y="94">2</text>
<text x="376.9" y="99.7">3</text>
<text x="382.4" y="101.1">3</text>
<text x="108.6" y="122.6">5</text>
<text x="112.1" y="124.4">GND</text>
<text x="376.9" y="122.6">1</text>
<text x="382.4" y="124">1</text>
<text x="376.9" y="129.6">2</text>
<text x="382.4" y="131.1">2</text>
<text x="376.9" y="136.7">3</text>
<text x="382.4" y="138.1">3</text>
<text x="376.9" y="152.6">1</text>
<text x="382.4" y="154">1</text>
<text x="376.9" y="159.6">2</text>
<text x="382.4" y="161">2</text>
<text x="196.4" y="196.7">VSS</text>
<text x="204.4" y="194.9">14</text>
</g>
<g font-size="3.2" fill="#f00">
<text x="108.6" y="112">8</text>
<text x="112.1" y="113.8">VCC</text>
<text x="89.2" y="194.9">1</text>
<text x="92.7" y="196.7">VDD</text>
<text x="89.2" y="205.5">4</text>
<text x="92.7" y="207.3">RA3/MCLR/VPP</text>
</g>
<g font-size="2.5" fill="#00f">
<text x="239.9" y="67.9">16</text>
<text x="271.3" y="67.9">1</text>
<text x="239.9" y="75">15</text>
<text x="271.3" y="75">2</text>
<text x="239.9" y="78.5">14</text>
<text x="271.3" y="78.5">3</text>
<text x="239.9" y="85.5">13</text>
<text x="239.9" y="89.1">12</text>
<text x="271.3" y="85.5">4</text>
<text x="271.3" y="89.1">5</text>
<text x="239.9" y="96.1">11</text>
<text x="239.9" y="99.7">10</text>
<text x="271.3" y="96.1">6</text>
<text x="271.3" y="99.7">7</text>
<text x="241.5" y="106.7">9</text>
<text x="271.3" y="106.7">8</text>
<text x="239.9" y="120.8">16</text>
<text x="271.3" y="120.8">1</text>
<text x="239.9" y="127.9">15</text>
<text x="239.9" y="131.4">14</text>
<text x="271.3" y="127.9">2</text>
<text x="271.3" y="131.4">3</text>
<text x="239.9" y="138.5">13</text>
<text x="239.9" y="142">12</text>
<text x="271.3" y="138.5">4</text>
<text x="271.3" y="142">5</text>
<text x="239.9" y="149">11</text>
<text x="271.3" y="149">6</text>
<text x="239.9" y="152.6">10</text>
<text x="271.3" y="152.6">7</text>
<text x="241.5" y="159.6">9</text>
<text x="271.3" y="159.6">8</text>
</g>
</svg>
